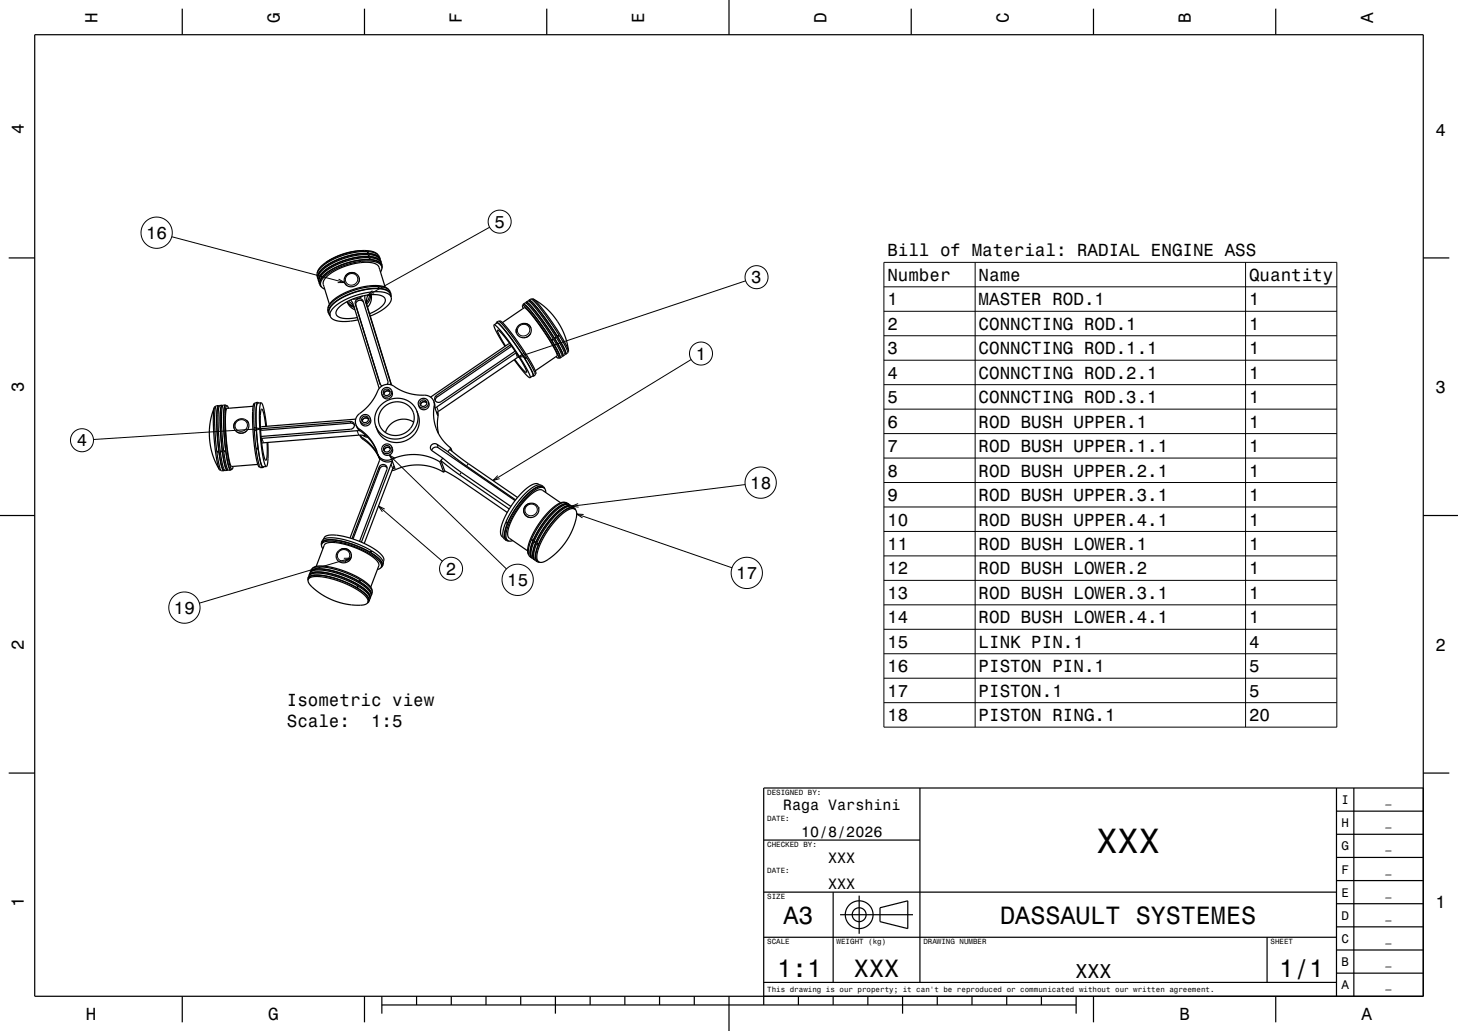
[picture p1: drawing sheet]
<svg xmlns="http://www.w3.org/2000/svg" width="420mm" height="297mm" viewBox="0 0 420 297" stroke-linecap="round" stroke-linejoin="round" font-family="sans-serif">
<g fill="none" stroke="#000" stroke-width=".35">
<path d="M10 10h400v277h-400zM52.5 2.5v7.5M105 2.5v7.5M157.5 2.5v7.5M210 0v10M262.5 2.5v7.5M315 2.5v7.5M367.5 2.5v7.5M2.5 74.3h7.5M93.9 75.6l-1.9 1.6-.6 1.4M99.8 79.2l1.3-.6h.8l.8 .3 .5 .5 .3 .8v.7l-.3 .7-.7 .6-.8 .4h-.9l-.8-.3-.6-.6-.2-.9 .1-.8zM102.3 78.7l-.8-.2-.8 .1-.6 .3-.6 .7"/>
<path d="M103.4 79.9h.1M105 72.2l-2.6 .2-2.9 .6-3 1.2-2.6 1.4M105 72.2l2.4 .3 1.4 .8M105 72.2l-3 .2-3 .7-2.6 1.1-2.5 1.4M105.8 72.6h.1M106 72.5l1.4 .2 1.2 .4 .6 .6 .3 .9M106 72.5l.1 .5M106 72.5l-.2 .1M106 73l-.2-.6-3.5 .3-3.3 .8-3.2 1.3-2.2 1.3-1.5 1.4-.8 1.3 .2 1.3M106 73h-2.1l-2.8 .5-2.7 .8-2.6 1.1-2 1.2-1.5 1.3-.7 1.2-.1 1M106 73l-.2 .1M106.1 73.4h.1"/>
<path d="M106.1 73l2.3 .5 .8 .5 .3 .6M106.1 73l-.1 .1M106.2 73.3l2.5 .7 .7 .5 .4 1M106.2 73.3l.2 .6M106.2 73.3l-.1 .1M106.2 73.9l-.1-.6h-.2l-3.8 .4-3.1 .8-3.1 1.3-2.2 1.3-1.5 1.4-.6 1.3 .2 1.2M106.2 73.9h-2.3l-2.3 .4-2.9 .9-2.4 1-2.1 1.2-1.5 1.3-.8 1.2-.1 1.1M106.2 73.9l-.1 .1M106.4 74.3h.1M106.4 73.9l2.3 .5 .7 .5 .4 .6M106.4 73.9l-.1 .1M106.5 74.2l1.5 .2 1.1 .5 .6 .6 .3 .9"/>
<path d="M106.5 74.2l.2 .6M106.5 74.2l-.1 .1M106.5 74.7l-.2-.5-3.7 .3-2.8 .7-3.4 1.4-2.3 1.3-1.6 1.5-.6 1.3 .2 1.2M106.5 74.7l-2.1 .1-2.8 .5-2.8 .8-2.5 1.1-2 1.2-1.4 1.3-.8 1.2v1M106.5 74.7l-.1 .1M106.7 74.8l2.2 .5 .8 .5 .3 .6M106.7 74.8h-.2M109 74.2l-1.2-.8-2.4-.3-2.9 .2-3.1 .7-2.8 1.1-2.5 1.4-1.7 1.5-.7 1.5M109.3 75l-1.3-.8-2.1-.3-2.9 .2-3.1 .8-3 1.1-2.7 1.5-1.6 1.5-.7 1.4M109.5 74.6v.2M109.8 75.5v.2M110 76.8l-.4-.8-.5-.5-2.2-.6-3.2 .1-3.8 .8-3.1 1.3-2.9 1.8-1.5 1.7-.2 .8 .2 .8"/>
<path d="M110 76.8l-.4-.6-.7-.5-2.3-.5-3.2 .2-3.1 .7-3.4 1.3-2.6 1.6-1.6 1.6-.3 .8v.8M110 76.8v.7l-.4 .9M110 76.4v.9M410 74.3h7.5M91.5 80.1l.1 .2M91.8 81l.1 .2M92.1 81.9l.5 .8M92.4 82.2l.4 .7 .8 .4M94.6 90.2l.4 .7M95.1 91l.9 1 1.9 .6h2.4l2.8-.5M100 86.9l.8 .8 1.1 .5M100.6 86.9l1.4 1.6"/>
<path d="M101 86.4l.8 1.5 7.4 24M102 88.5l-1.1-.5-.9-1.1 .9 1.4 1.3 .9M104.5 85.3l-1.4 .7-1.5 .2M104.7 87a1.21 1.21 0 0 0-1.5-.4 1.21 1.21 0 0 0-.7 1.4M105.1 85.1l.1 1.6 7.5 24.2M105.9 85.2l-.3 1.4 .1 1.4 7.1 22.9M106.4 84.9l-.2 1.2-.6 1M106.5 90.4l2.2-1.2 1.6-1.2a1.61 1.61 0 0 0 .6-1.9 1.61 1.61 0 0 0-1.7-1.1l-2.7-.1-3.6 .8-3.3 1.4-2.1 1.6a1.6 1.6 0 0 0-.6 1.9 1.6 1.6 0 0 0 1.7 1l1.8 .2 2.5-.3M106.8 84.9l-.3 1.5-.9 1.2M106.9 84.9l-.1 2-.9 1.6M108.9 82.6h.1M109.1 82.5l1.4 .3 1.2 .4 .6 .6 .3 .9"/>
<path d="M109.1 82.5l.1 .6M109.1 82.5l-.2 .1M109.1 83.1l-.2-.6-3.7 .3-3.3 .9-3 1.2-2.2 1.3-1.5 1.4-.8 1.4 .2 1.2M109.1 83.1h-2.1l-2.8 .5-2.6 .8-2.5 1-1.9 1.1-1.7 1.4-.8 1.2-.1 1.1M109.1 83.1h-.1M109.2 83.1l2.3 .5 .8 .5 .3 .6M109.2 83.1l-.1 .1M111 82.7l-1.8-5.8-.7-.7-1.5-.5-1.9-.1-2.4 .2-2.4 .6-2.6 1-2 1-1.6 1.3-.8 1.1-.2 1.1 1.8 5.8M111.9 83.4l-1.4-.8-2-.3-2.7 .1-3.3 .8-3 1.1-2.5 1.4-1.8 1.5-.7 1.5M112.6 84.7v.7M112.7 85.6l-.4-1.1-.4-.5-.9-.5-1.2-.3h-3.3l-4 .9-3.6 1.5-2.8 1.9-.9 .9-.4 .9 .3 1.7M112.7 85.6l-.4-.6-.6-.4-2.3-.6-3.2 .2-3.1 .7-3.5 1.3-2.5 1.6-1.7 1.7-.3 .8v.7"/>
<path d="M112.7 85.6l-.2 1.3-1.2 1.5-1.9 1.3-2.7 1.4M142.3 93.6l.9-.6 .9 .6 2.4 2.9 2.8 3.9 2.6 4.1 1.5 2.9 .2 .8-.9 .6M142.3 93.6l.8 .5 1.4 1.5 3.7 5 3.5 5.6 .9 1.9 .1 .7M142.3 93.6l.1 .6 .5 1.3 2.6 4.3M143 92.9l.6-.4 .3 .2 2.6 2.8 5.1 7.4-.5 .3M143 92.9l1.1 .7 2 2.4 5 7.2M143 92.9v.2M143.8 92.6h.5l1.3 1.3 4.5 6 3.7 6 .6 1.4-.2 .5M144.7 92.9l6.4-4.3 1.7 1.7 3.5 4.7 3.1 4.9 1.1 2.5-6.3 4.4M145.6 99.7l-2.2-4a.29 .29 0 0 1-.2-.4 .29 .29 0 0 1 .3-.2l1.5 1.5 2.5 3.3 2.6 4 1.5 2.8a.33 .33 0 0 1 .2 .3 .33 .33 0 0 1-.3 .3l-1.2-1.2-2-2.6M146.8 98.9l-22.8 15.5M147.1 99.3l-21.4 14.6a1.12 1.12 0 0 0-.3 1.6 1.12 1.12 0 0 0 1.7 .2l21.3-14.5"/>
<path d="M147.4 99.7l-21.5 14.7-.4 .5-.1 .5M150.6 88l.5-.2 1.1 1 4.7 6.2 4 6.6 .4 1.2-.4 .4M150.6 88l.1 .9M150.6 88l.6 .4 1.5 1.5 3.7 5.1 3.6 5.7 .9 1.8v.7M150.8 87.6l.7-.3 1.6 1.6 3.3 4.2 3 4.5M150.8 87.6l1 .7 1.9 2.2 5.2 7.5M150.8 87.6l-.1 .3M151.3 93.2l.9 .3 .7 .9M151.6 87l-.1 .3 .3-.1 .4 .3 1.8 1.9 4.3 5.9 3.2 5.4 .6 1.4-.2 .4M151.6 87l.7-.3 1.5 1.5 2.8 3.6 3.6 5.3M151.6 87l1 .7 1.9 2.3 5.2 7.4M152.4 86.5v.3l.2-.2 .4 .2 1.5 1.6 3.9 5.2 3.3 5.3 1.2 2.4v.4l-.2 .3h.3"/>
<path d="M152.4 86.5l.5-.4 .5 .2 2.6 2.9 5 7.3-.5 .3M152.4 86.5l1 .6 1.9 2.3 5.2 7.4M152.9 94.4l.1 1-.3 .9-.6 .7-1 .3-1.1-.2-.8-.5-.5-1 .1-.8M152.9 94.4l-.4-.6-.7-.5-.7-.1-.9 .1-.7 .4-.6 .7-.2 .8 .1 .8M153.6 86.1l-.4 .1M153.6 86.1l2 2.1 3.7 4.9 3.1 4.9 1.4 3.1M153.6 86.1l3.7 2.6 3.1 3.6 2.2 4.1 .7 2.2 .5 2.5M158.8 97.9l.1 .1M158.9 98.1h.1M159 98.1l2 3.5 .4 1.5M159.3 97.7l.2 .1M159.3 97.6l.1 .1"/>
<path d="M159.4 97.6l-.5 .4M159.5 97.8l2.3 4.4 .1 .5-.5 .4M159.5 97.8l-.5 .3M159.6 97.3l.1 .1M159.7 97.5l.1 .1M159.8 97.6l2 3.5 .4 1.5M160.1 97.1l.2 .1M160.2 97.1v.1M160.2 97.1l-.5 .3M160.3 97.2l2.3 4.4 .1 .6-.5 .4M160.3 97.2l-.5 .4M160.5 96.8h.1"/>
<path d="M160.5 96.9l.1 .1M160.6 97l2 3.5 .4 1.5M161 96.6l.1 .1M161.1 96.7l2.3 4.3 .1 .6-.5 .4M161.1 96.7l-.5 .3M61.8 117.3l-.3 3.1 .2 5.7 .7 6 .8 3.2M61.8 117.3l-.8 2.3-.5 2.3-.1 4.5 .8 4.4 .9 2.4 1.1 2.1M62.2 117.1l-.4 .2M62.9 116.8l.2 .2-.2 .1-.2 .5-.3 2.5 .3 6.9 1 6.7 .5 1.4 .4 .3M62.9 116.8l-.3 1-.2 3.1 .6 9.1M62.9 116.8l-.6 .1-.2 .4-.3 3.8 .7 9 .5-.1M63.9 116.8l-.3 .9-.2 3.3 .6 8.9"/>
<path d="M63.9 116.8l.2 .1M63.9 116.8h-.6l-.2 .3-.3 2.4 .1 5.3 .5 5.2M64.1 116.9l-.4 .4-.2 1.7 .2 7.1 .9 7 .5 1.9 .5 .3M64.9 116.7l-.4 1.2-.1 3 .6 9M64.9 116.7l.3 .2M64.9 116.7h-.6l-.2 .3-.3 2.6 .1 5.1 .5 5.2M65.3 116.8l-.5 .3-.3 1.4 .2 7.6 .9 7.3 .6 1.6 .6 .2M65.3 116.8l-.3 .7-.2 2 .3 6.5 .8 6.7 .4 1.8 .5 .7M65.3 116.8l.5 .8M72.9 117l-7.6 .7-.4 3.2 .3 5.6 .7 5.3 .8 2.6 7.6-.6M73.4 116.2h-.2l-.2 .4-.2 1.9 .2 7.4 1 6.8 .4 1.5 .5 .3M74.2 115.9l-.4 1.1-.1 3.4 .6 8.7"/>
<path d="M74.2 115.9l.3 .2M74.2 115.9l-.6 .1-.2 .5-.3 3.7 .6 9 .6-.1M75.2 116l-1 .2-.3 1-.2 3.4 .3 5 .5 4.7 .7 3.2 .5 1 1-.1M75.2 116l-.3 .7-.2 2.1 .2 6.3 .9 6.5 .5 2.1 .4 .7M75.2 116l.4 .5 .4 1.4 .8 4.9M109.4 110.5l.7 .7M109.5 110.7l-7.2-23.2a1.2 1.2 0 0 1 .9-1.4 1.2 1.2 0 0 1 1.4 .7l7.1 23-.1 .9M110.6 117.3a5 5 0 0 1 6-1.1 5 5 0 0 1 2.5 5.5 5.2 5.2 0 0 1-5.1 3.8 5.2 5.2 0 0 1-4.9-4.1 4.9 4.9 0 0 1 1.5-4.1zM112.4 112.9a1.03 1.03 0 0 0-1.2-.3 1.03 1.03 0 0 0-.6 1M112.8 112.5a1.5 1.5 0 0 0-1.9-.8 1.5 1.5 0 0 0-.9 1.8M112.8 112.5a1.5 1.5 0 0 1-.9 1.8 1.5 1.5 0 0 1-1.9-.8M112.8 112.5a1.55 1.55 0 0 1-.7 2.3 1.55 1.55 0 0 1-2.1-1.3"/>
<path d="M120.1 118.4l.4 1a6.3 6.3 0 0 1-3.9 7.7 6.3 6.3 0 0 1-8-3.3l-.3-1M120.1 118.4a6.3 6.3 0 0 1-3.9 7.7 6.3 6.3 0 0 1-7.9-3.3M120.1 118.4a6.3 6.3 0 0 0-8-3.3 6.3 6.3 0 0 0-3.8 7.7M122.9 116.1a1.03 1.03 0 0 0-1.1-.3 1.03 1.03 0 0 0-.7 .9M123.4 115.6a1.5 1.5 0 0 0-1.9-.8 1.5 1.5 0 0 0-1 1.9M123.4 115.6a1.5 1.5 0 0 1-1 1.8 1.5 1.5 0 0 1-1.9-.7M123.4 115.6a1.55 1.55 0 0 1-.8 2.3 1.55 1.55 0 0 1-2.1-1.2M125 115.6a3.3 3.3 0 0 0-3.9-1.8l-3.1-.4-2.9-1.2a5.6 5.6 0 0 0-4-1.4 4.3 4.3 0 0 0-2.9 3.2l-1.4 2-1.6 1.8a5.8 5.8 0 0 0-2.8 3.3l.1 1.3M125 115.6l.1 .9-.2 3.5 .7 3.4 1.8 3.3 2.5 2.4M125 115.6l.3 .9v.9l.7 2v-.7M126.1 118.7l.1 .8-.2 3.2 .3 2.2M148.1 103.6l3.1 4 1.5 1.2"/>
<path d="M148.7 101.6l-23.4 16M149.4 102.8l-23.6 16.1M151.1 103.2h.1M151.2 103.3v.1M151.2 103.4l2 3.5 .4 1.5M151.7 103h.1M151.7 103l2.3 4.3 .2 .7-.6 .4M151.7 103l-.5 .4M153.4 108.3l.2 .1M160.2 102.7l.7 .5M161.1 103.1h.3M161.9 102.5l.3 .1"/>
<path d="M163.8 101.1l-.3 .3M62.5 130.3l.9 4.7 .4 .6h.7M62.5 130.2v.1M63.1 129.9l-.1 .1M63.1 130.2l.7 3.9 .7 1.5M63.1 130.2l-.6 .1M63.1 130.1v.1M63.2 135.3l.4 .1M63.5 130.2l.9 4.7 .4 .6h.6M63.5 130v.1M63.5 130v.2M64 129.9l-.6 .1"/>
<path d="M64.1 129.9h-.1M64.1 130.1l.7 4.2 .6 1.2M64.1 130.1l-.6 .1M64.1 130v.1M64.5 130.1l.9 4.7 .4 .6h.6M64.5 129.9v.1M64.5 129.9v.2M64.6 135.4l-.1 .2M65 129.9h-.6M65 129.8v.1M65.1 130l.7 4.1 .6 1.3M65.1 130l-.6 .1"/>
<path d="M65.1 130h.1M65.6 135.3l-.2 .2M66.6 135.2l-.2 .2M67.2 134.4l-.4 .8M67.8 121.5l-.4 .9 .1 1M71 121.1l.6 .8M71.6 121.9l.1 .8-.2 .8-.5 .7-.8 .5-.8 .1-.8-.2-.7-.5-.4-.7M71.6 121.9l-.4-.6-.7-.5-.8-.2-.9 .2-.7 .4-.5 .7-.2 .8 .1 .8M73.8 129.3l.9 4.8 .4 .6h.6M73.8 129.2v.1M74.4 129l-.1 .1M74.4 129.3l.6 3.9 .7 1.5"/>
<path d="M74.4 129.3h-.6M74.4 129.2v.1M75 123.5l25.9-2.1a1.12 1.12 0 0 1 1.2 1.1 1.12 1.12 0 0 1-1.2 1.2l-25.7 2M75.9 134.5l-.2 .2M76.6 122.8l-.8-4.4a.39 .39 0 0 0-.4-.6 .39 .39 0 0 0-.3 .7l-.1 2.7 .2 4.3 .5 4.2 .5 2.4a.33 .33 0 0 0 .1 .4 .33 .33 0 0 0 .4 0l.3-1.6-.1-3.4M77.2 127.5v5l-.2 1.4-.3 .5M102.1 122.4l-.4-.3-.7-.2-25.9 2.1M102.5 120.7l-27.5 2.2M102.5 122.4l.7 .9 2.1 1.7 1.4 1.5 1.2 2 .9 2.3M102.5 122.4a7.8 7.8 0 0 0 3.1 3.2l1.8 2.2 1.2 2.2M103.6 125.3l.7 1 1.9 1.5 1.3 1.4 1.9 3.1-.8-1.7-1.1-1.7-3.8-3.6M103.6 124.1l-28.3 2.2"/>
<path d="M104.6 125.4l1.4 .6M105.3 125.6l-2-.2-27.9 2.2M106.1 120.7a1.03 1.03 0 0 0-1.1-.3 1.03 1.03 0 0 0-.6 1M106.6 120.3a1.51 1.51 0 0 0-1.9-.8 1.51 1.51 0 0 0-1 1.8M106.6 120.3a1.51 1.51 0 0 1-1 1.8 1.51 1.51 0 0 1-1.9-.8M106.6 120.3a1.55 1.55 0 0 1-.8 2.3 1.55 1.55 0 0 1-2.1-1.3M108.8 130.8a3.2 3.2 0 0 0 4.9 1.1l3.4-.8 3.5-.1 3.1 .6 3 1.4M108.8 130.8a2.94 2.94 0 0 0 4.2 2l.7 2-.6 .2M109.5 132.1l-8.7 22.9M111.5 134.8a1.24 1.24 0 0 0-2.1 .3l-7.7 20.2M112.4 129.2a1.03 1.03 0 0 0-1.1-.3 1.03 1.03 0 0 0-.7 1M112.9 128.8a1.5 1.5 0 0 1-1 1.8 1.5 1.5 0 0 1-1.9-.8"/>
<path d="M112.9 128.8a1.5 1.5 0 0 0-1.9-.8 1.5 1.5 0 0 0-1 1.8M112.9 128.8a1.55 1.55 0 0 1-.8 2.3 1.55 1.55 0 0 1-2.1-1.3M112.9 135.6l4.1-1.3 3.7-.4 3.8 .7 3.3 1.4M113 132.9l-8.9 23.3M113.5 134.2l-8.6 22.4M119.2 121.6a5.4 5.4 0 0 0-8.2 3M124.4 129.8a1.25 1.25 0 0 1 1.9-.8l22.1 15.2M126.7 133l1.1 3M127.6 132l4.6 3.6 15 10.3M127.6 132l-.9 1M128.1 135.7l-1.1-3 4.7 3.6 15 10.3M128.1 135.7l4.4 2.5 13.6 9.4"/>
<path d="M128.1 135.7l-.3 .3M129 130.1l-3.1-2.1a1.17 1.17 0 0 0-1.6 .2 1.17 1.17 0 0 0 .1 1.6l3.2 2.2M129 130.1l4.7 3.7 14.8 10.2M129.6 129.5l4.9 3.7 14.6 10.1M129.6 129.5l-.6 .6M129.9 129.1l-.3 .4M129.9 129.1l.3 .9M155.4 139.7l-.6-.4h-.7l-1.9 1-2.3 2.1-2.4 3-1.9 3.2-1.1 2.9-.3 2.1 .2 .8 .6 .4M0 148.5h10M92.6 156.3l.5-.9 .9-.4 1.8-.1 2.2 .3 2.9 .8 3.3 1.2 2.7 1.4-.2 .5M92.6 156.3l.6-.5 1.1-.3 3.7 .3 4.6 1.4 4.1 1.9M92.6 156.3v.7"/>
<path d="M92.7 156.8l.3-.5 .7-.3 2.3-.1 3.1 .6 3.3 1.1 2.9 1.3 2.7 1.6 1.6 1.6 .3 1.2M92.7 156.8v.6l.3 .7M92.7 156.8l.3-.7 .5-.3 2-.3 3.1 .5 3.7 1.1 3.8 1.7 2.5 1.7 1.3 1.6 .1 .6-.1 .6M93.2 155.3l.3-.6 .5-.3 2-.3 3.2 .5 3.7 1.1 3.7 1.7 2.5 1.7 1.3 1.5 .2 .6-.2 .7M98.3 158.2l.9-.2 .8 .2 .6 .4 .5 .8M101.1 159.4l.1 .8-.2 .7-.5 .7-.7 .4h-1.7l-.7-.4-.4-.7M101.1 159.4l-.4-.7-.7-.5-.8-.1-.9 .1-.8 .5-.4 .6-.3 .8 .2 .8M101.4 155.2l7.8-20.6a1.17 1.17 0 0 1 1.4-.8 1.17 1.17 0 0 1 .8 1.5l-7.8 20.7M106.7 159.1h-.1M106.9 159.2l2.6 2.1 .6 .9 .1 .8M106.9 159.2h-.2M106.9 158.7h.1"/>
<path d="M107.1 158.7l1.8 1.3 1.1 1.2 .4 .9-.2 .9M107.1 158.7l-.2 .5M107.1 158.7h-.2M145.7 150.5l-.7 2-.2 1.4 .3 1.1 .7 .7M145.7 150.5l.5 .3M145.8 150.4h.1M145.8 155.7l.8 .1M145.9 150.4l-.2 .1M146.2 150.8l-.9 3.1 .1 1 .4 .8M146.3 155.7l.6 .2 .8-.2M146.3 150.7l-.1 .1M146.3 150.6h-.1"/>
<path d="M151 147.8h.1M151.5 145.6l1.3-.6h.8l.8 .3 .5 .6 .3 .7-.4 1.4-.6 .6-.8 .4-.9 .1-.8-.4-.6-.6-.2-.8 .1-.9zM152.3 159.8l.9 .9M152.6 145l-.9 .4-.6 .7-.2 .9 .1 .8M153 155.5l-.7 2.5v1.8M153 155.5l.5 .3M153.1 155.5h-.1M153.5 155.8l-.9 3.3 .2 1.1 .4 .5M153.6 155.8h-.1M153.7 155.6l-.1 .1M153.8 156.1l-.7 2-.1 1.4 .2 1.1 .8 .7M153.8 156.1l.5 .3"/>
<path d="M153.9 155.9v.1M154 156l-.2 .1M154.3 156.4l-.9 3.2 .2 1.1 .4 .6M154.4 156.3l-.1 .1M154.5 156.2h-.1M154.6 156.6l-.8 2.6 .1 1.7M154.6 156.6l.5 .3M154.7 156.5h.1M154.8 156.5l-.2 .1M155.1 156.9l-.9 3.1 .1 1.1 .4 .7M155.2 156.9h-.1M155.2 156.7l-.1 .1"/>
<path d="M156.5 140.2l.4 .6M156.5 140.2l-.8-.2-1.2 .4-2.9 2.3-3 3.7-2.4 4.2M156.5 140.2l-.9-.5-1.2 .2-1.5 .9-1.8 1.6-2.1 2.5-2 2.9-1.2 2.5 .4 .3M156.7 140.6l.4 .5 .1 .8M156.7 140.6l-1.3-.1-2 1.1-2.1 2-2.3 2.9-1.7 3-1.2 2.7-.4 2.3 .2 .7 .4 .5M156.7 140.6l-.7-.4h-.7l-2 1.1-2.3 2.1-2.4 3.1-1.9 3.3-1.1 2.9-.1 2 .2 .6 .6 .4M161.5 144.8l-5.3-3.6-.8-.1-1.3 .5-1.7 1.3-3.2 3.8-1.4 2.3-1 2.2-.5 1.7v1.5l.4 .6 5.3 3.7M162.7 144.7l-1.5 .3-1.9 1.3-2 2-2.1 2.7-1.8 3-1 2.3-.4 2.1 .3 1.4M163.4 145.3l-1.4 .2-1.8 1.2-2 1.9-2.1 2.7-1.6 2.6-1.2 2.8-.5 2.3 .3 1.3M163.8 145.2l-.8-.1-1.3 .4-2.9 2.4-3 3.8-2.2 4M163.8 145.2l.2 .2M163.8 145.2l-.8-.5-1.1 .2-1.5 .8-1.9 1.7-2.2 2.5-1.8 2.7-1.4 2.8 .5 .3"/>
<path d="M164.2 145.8l-1.4 .2-1.8 1.2-2.2 2.1-1.9 2.6-1.8 2.9-1.1 2.6-.5 2.1 .3 1.4M164.6 145.8l-.9-.2-1.1 .4-2.9 2.3-3 3.7-2.3 4.2M164.6 145.8l.2 .1M164.6 145.8l-.9-.5-1.2 .2-1.4 .8-1.7 1.5-2 2.3-2 2.8-1.5 3 .5 .3M165.4 146.3l.4 .6M165.4 146.3l-.8-.2-1.2 .4-2.9 2.3-3 3.7-2.4 4.3M165.4 146.3l-.9-.5-1.2 .2-1.5 .9-1.8 1.6-2.1 2.5-1.8 2.7-1.4 2.7 .4 .4M165.6 146.7l.4 .5 .1 .8-.4 2.5-1.3 3.1-1.5 2.6-1.9 2.3-2.6 2.3-1.8 1.1-.8 .1-.6-.2M165.6 146.7l-.6-.2-.8 .1-1.9 1.1-2.1 2.1-2.3 2.8-1.7 3-1.2 2.9-.4 2.2 .6 1.1M165.6 146.7l-.7-.4h-.7l-1.9 1-2.4 2.2-2.3 2.9-1.8 3.2-1.2 3-.2 2.1 .2 .7 .6 .4M410 148.5h10M88.7 166.5l.5-.8 1.1-.5 1.8-.1 2.2 .3 3 .8 3 1.2 2.7 1.4-.2 .5"/>
<path d="M88.7 166.5l.6-.6 1.2-.2 3.4 .2 4.6 1.4 4.3 2M88.7 166.5v.7M88.8 166.9l.4-.4 .6-.3 2.1-.1 2.9 .5 3.7 1.1 2.9 1.3 2.7 1.7 1.6 1.6 .3 1.2M88.8 166.9v.7l.3 .6 1.9 1.8 2.4 1.7 2.9 1.4 3 .8 2.9 .4 2.7-.1 .8-.3 .3-.4M88.8 166.9l.3-.6 .7-.4 2.1-.2 3.1 .5 3.7 1.2 3.1 1.4 2.8 1.8 1.4 1.6 .2 .6-.2 .7M89.1 165.6l-.1 .2M89.1 165.6l.3-.4 .7-.3 2.3-.1 3.1 .5 3.5 1.1 3.5 1.6 2.4 1.6 1.5 1.5 .3 .7v.5M89.1 165.6l.3-.7 .4-.4 2.1-.3 3.3 .5 3.8 1.1 3.5 1.6 2.9 1.9 1.4 1.6 .1 .6-.2 .8M89.4 165.5l1.1-.6h2.3l2.9 .5 3.3 1.1 3.1 1.4 2.3 1.4 1.7 1.5 .4 1.2M89.4 164.7l.5-.9 .9-.4 1.8-.1 2.2 .3 3 .8 3.2 1.2 2.7 1.4-.2 .5M89.4 164.7l.6-.5 1.1-.3 3.7 .3 4.6 1.4 4.1 1.9M89.4 164.7v.2"/>
<path d="M89.7 164.6l1.2-.6h2.2l3 .5 3.2 1.1 2.9 1.3 2.6 1.5 1.6 1.5 .5 1.2M90.1 163.7l1.1-.6h2.2l3 .5 3.3 1.1 2.9 1.3 2.5 1.5 1.6 1.6 .5 1.1M91.1 163.2l2.3-6.2 .6-.5 1.2-.2 1.9 .1 2.4 .5 2.8 .9 4.6 2.3 1.4 1.1 .8 1.1v.6l-2.3 6.2M96.9 160.8l.1 .1M102.8 169.3h-.1M103 169.4l2.6 2.1 .7 .9v.8M103 169.4h-.1M103 168.8l.1 .1M103.2 168.9l1.7 1.2 1.2 1.1 .5 1-.3 1M103.2 168.9l-.2 .5M103.2 168.9h-.2M103.5 167.5h-.1"/>
<path d="M103.7 167.6l2.6 2.1 .7 1v.7M103.7 167.6h-.1M103.9 167.1l1.8 1.3 1.2 1.2 .3 .9-.2 .9M103.9 167.1h-.1M103.9 167.1l-.2 .5M106.3 173.2l-.4 .5M106.7 172.3l-.1 .2M107 171.4l-.1 .2M109.9 163.3l-.4 .4-.8 .4M110.2 163l-.5 .5M153.2 160.7l.1 .1M153.9 160.9l.8 .9"/>
<path d="M154 161.3h.1M154.7 161.8l.8 .2M2.5 222.7h7.5M265 227v56M385 233.7h25M385 227v60M390 227v60M410 222.7h7.5M410 227h-190v62.5M220 257h165M220 242h45M240 257v26"/>
<path d="M247.5 258v11M385 253.7h25M385 247h25M385 240.3h25M220 270h165M242 263.5h21M253.5 261.5l8-2v8l-8-2zM365 270v13M385 273.7h25M385 267h25M385 260.3h25M52.5 287v7.5"/>
<path d="M105 287v7.5M110 289.5h200M110 287v5M120 287v2.5M130 287v2.5M140 287v2.5M150 287v2.5M160 287v5M170 287v2.5M180 287v2.5M190 287v2.5M200 287v2.5"/>
<path d="M210 287v10M220 283h165M230 287v2.5M240 287v2.5M250 287v2.5M260 287v5M270 287v2.5M280 287v2.5M290 287v2.5M300 287v2.5M310 287v5M315 287v7.5"/>
<path d="M367.5 287v7.5M385 280.3h25"/>
<circle cx="111.4" cy="113" r=".96"/>
<circle cx="121.9" cy="116.2" r=".96"/>
<circle cx="105.1" cy="120.8" r=".96"/>
<circle cx="111.5" cy="129.3" r=".96"/>
<circle cx="247.5" cy="263.5" r="2"/>
<circle cx="247.5" cy="263.5" r="4"/>
</g>
<g fill="none" stroke="#000" stroke-width=".29">
<path d="M49.5 68.2l49.8 13.2 .7 .9M103.4 79.9v1.3M141 65.5l-35.2 19.6M254.6 75.6h130.5v133.9h-130.5zM280.9 75.6v133.9M358.8 75.6v133.9M97.5 80.4l1.8 1h-2M100.5 86.6l.1 .3M102.3 87.5l.2 .5M105.3 86.8l.4 1.3M105.8 85l.1 .2M107.3 83.7l-1.5 1.4 2-.5"/>
<path d="M147.1 99.4l.2 .4M152.8 96l-.6 .8-1.2 .5M214.8 80.9l-65.6 22M254.6 82.6h130.5M254.6 89.7h130.5M254.6 96.7h130.5M109.4 110.5l.1 .1M125.1 116.9l.2 .5M125.7 113.9l.2 .5M125.8 117.2l.5 1.3M126 119.4l.2 .5M148.6 101.7l.5 1.3"/>
<path d="M150.9 101.8l-1.7 1.1 2-.2M199.1 103.6l-57.1 34.8M254.6 103.8h130.5M254.6 110.8h130.5M254.6 117.9h130.5M71 124.2l-1.4 .6-1.3-.4M73.1 123.1l2 .4-1.9 .6M75.1 123.5l-48.2 3.1M75.1 123.5l.2 .5M75.4 126.3l.5 1.3M100.9 121.4l.1 .5M102.9 124.1l.4 1.3"/>
<path d="M103.6 123.6l.1 .5M104.5 126.1l.2 .5M105.1 125.2l.2 .4M109.2 134.6l.2 .5M112.1 131.1l33.8 32.8M112.7 133.7l.4 1.3M112.8 132.3l.2 .5M113.7 134.8l.2 .5M113.9 132.1l-1.8-1 1 1.7M125.9 128l.4 1M132.9 136.1l-.5 .7M134.9 133.6l-.5 .7"/>
<path d="M143.4 137l-1.4 1.4 1.9-.5M214.7 139.6l-50 6.2M254.6 124.9h130.5M254.6 132h130.5M254.6 139h130.5M101.1 159.5l.1 .2a2.11 2.11 0 0 1-.9 2.1M109 145.8l18.4 15.9M110.8 146.6l-1.8-.8 1.2 1.6M151 147.8a2.03 2.03 0 0 0 1.9 1.3M155.1 146.3h.1M166.1 148.1l44.8 15.5M166.5 145.1l-1.8 .7 2 .3"/>
<path d="M168.1 148.2l-2-.1 1.7 1.1M254.6 146h130.5M254.6 153.1h130.5M99.1 160.8h2l-1.7 1M101.1 160.8l-43.7 13M254.6 160.1h130.5M254.6 167.2h130.5M254.6 174.2h130.5M254.6 181.3h130.5M254.6 188.3h130.5M254.6 195.4h130.5M254.6 202.4h130.5"/>
<circle cx="45.1" cy="67" r="4.5"/>
<circle cx="143.9" cy="63.8" r="3.3"/>
<circle cx="217.9" cy="79.8" r="3.3"/>
<circle cx="101.2" cy="80.5" r="1.73"/>
<circle cx="150.8" cy="95.2" r="1.73"/>
<circle cx="201.9" cy="101.8" r="3.3"/>
<circle cx="23.6" cy="126.8" r="3.3"/>
<circle cx="69.4" cy="122.5" r="1.73"/>
<circle cx="219.1" cy="139" r="4.5"/>
<circle cx="153" cy="147" r="1.73"/>
<circle cx="53.1" cy="175" r="4.5"/>
<circle cx="99" cy="160" r="1.73"/>
<circle cx="129.9" cy="163.8" r="3.3"/>
<circle cx="149.1" cy="167" r="4.5"/>
<circle cx="215.1" cy="165" r="4.5"/>
</g>
<text font-size="10.1" x="315.9" y="245.7">XXX</text>
<g font-size="7.2">
<text x="225.7" y="266.3">A3</text>
<text x="288.1" y="266.1">DASSAULT SYSTEMES</text>
<text x="223.8" y="281.3">1:1</text>
<text x="246" y="281.3">XXX</text>
<text x="368.5" y="281.3">1/1</text>
</g>
<text font-size="5.8" x="309.8" y="281.6">XXX</text>
<g font-size="5">
<text x="28.1" y="6.5" transform="rotate(-90 28.1 6.5)">H</text>
<text x="80.6" y="6.5" transform="rotate(-90 80.6 6.5)">G</text>
<text x="133.1" y="6.5" transform="rotate(-90 133.1 6.5)">F</text>
<text x="185.6" y="6.5" transform="rotate(-90 185.6 6.5)">E</text>
<text x="238.1" y="6.5" transform="rotate(-90 238.1 6.5)">D</text>
<text x="290.6" y="6.5" transform="rotate(-90 290.6 6.5)">C</text>
<text x="343.1" y="6.5" transform="rotate(-90 343.1 6.5)">B</text>
<text x="395.6" y="6.5" transform="rotate(-90 395.6 6.5)">A</text>
<text x="6.8" y="38.7" transform="rotate(-90 6.8 38.7)">4</text>
<text x="413.5" y="39">4</text>
<text x="142.4" y="65.6">5</text>
<text x="42.1" y="68.8">16</text>
<text x="255.6" y="73.9">Bill of Material: RADIAL ENGINE ASS</text>
<text x="216.4" y="81.6">3</text>
<text x="255.6" y="80.9">Number</text>
<text x="281.9" y="80.9">Name</text>
<text x="359.8" y="80.9">Quantity</text>
<text x="255.6" y="88">1</text>
<text x="281.9" y="88">MASTER ROD.1</text>
<text x="359.8" y="88">1</text>
<text x="255.6" y="95">2</text>
<text x="281.9" y="95">CONNCTING ROD.1</text>
<text x="359.8" y="95">1</text>
<text x="200.4" y="103.6">1</text>
<text x="255.6" y="102.1">3</text>
<text x="281.9" y="102.1">CONNCTING ROD.1.1</text>
<text x="359.8" y="102.1">1</text>
<text x="6.8" y="112.9" transform="rotate(-90 6.8 112.9)">3</text>
<text x="255.6" y="109.1">4</text>
<text x="281.9" y="109.1">CONNCTING ROD.2.1</text>
<text x="359.8" y="109.1">1</text>
<text x="413.5" y="113.2">3</text>
<text x="255.6" y="116.2">5</text>
<text x="281.9" y="116.2">CONNCTING ROD.3.1</text>
<text x="359.8" y="116.2">1</text>
<text x="255.6" y="123.2">6</text>
<text x="281.9" y="123.2">ROD BUSH UPPER.1</text>
<text x="359.8" y="123.2">1</text>
<text x="22.1" y="128.6">4</text>
<text x="255.6" y="130.3">7</text>
<text x="281.9" y="130.3">ROD BUSH UPPER.1.1</text>
<text x="359.8" y="130.3">1</text>
<text x="255.6" y="137.3">8</text>
<text x="281.9" y="137.3">ROD BUSH UPPER.2.1</text>
<text x="359.8" y="137.3">1</text>
<text x="216.1" y="140.8">18</text>
<text x="255.6" y="144.4">9</text>
<text x="281.9" y="144.4">ROD BUSH UPPER.3.1</text>
<text x="359.8" y="144.4">1</text>
<text x="255.6" y="151.4">10</text>
<text x="281.9" y="151.4">ROD BUSH UPPER.4.1</text>
<text x="359.8" y="151.4">1</text>
<text x="255.6" y="158.5">11</text>
<text x="281.9" y="158.5">ROD BUSH LOWER.1</text>
<text x="359.8" y="158.5">1</text>
<text x="128.4" y="165.6">2</text>
<text x="212.1" y="166.8">17</text>
<text x="255.6" y="165.5">12</text>
<text x="281.9" y="165.5">ROD BUSH LOWER.2</text>
<text x="359.8" y="165.5">1</text>
<text x="146.1" y="168.8">15</text>
<text x="255.6" y="172.5">13</text>
<text x="281.9" y="172.5">ROD BUSH LOWER.3.1</text>
<text x="359.8" y="172.5">1</text>
<text x="50.1" y="176.8">19</text>
<text x="255.6" y="179.6">14</text>
<text x="281.9" y="179.6">ROD BUSH LOWER.4.1</text>
<text x="359.8" y="179.6">1</text>
<text x="6.8" y="187.1" transform="rotate(-90 6.8 187.1)">2</text>
<text x="255.6" y="186.6">15</text>
<text x="281.9" y="186.6">LINK PIN.1</text>
<text x="359.8" y="186.6">4</text>
<text x="413.5" y="187.4">2</text>
<text x="255.6" y="193.7">16</text>
<text x="281.9" y="193.7">PISTON PIN.1</text>
<text x="359.8" y="193.7">5</text>
<text x="82.6" y="203.4">Isometric view</text>
<text x="255.6" y="200.7">17</text>
<text x="281.9" y="200.7">PISTON.1</text>
<text x="359.8" y="200.7">5</text>
<text x="82.6" y="209.4">Scale:</text>
<text x="106.9" y="209.4">1:5</text>
<text x="255.6" y="207.8">18</text>
<text x="281.9" y="207.8">PISTON RING.1</text>
<text x="359.8" y="207.8">20</text>
<text x="6.8" y="261.3" transform="rotate(-90 6.8 261.3)">1</text>
<text x="413.5" y="261.6">1</text>
<text x="24.7" y="293.8">H</text>
<text x="77.2" y="293.8">G</text>
<text x="339.7" y="293.8">B</text>
<text x="392.2" y="293.8">A</text>
</g>
<g font-size="4.3">
<text x="225.6" y="233.5">Raga Varshini</text>
<text x="230.8" y="241">10/8/2026</text>
<text x="238.6" y="248.5">XXX</text>
<text x="238.6" y="256">XXX</text>
</g>
<g font-size="3.6">
<text x="386.4" y="231.6">I</text>
<text x="386.4" y="238.3">H</text>
<text x="386.4" y="245">G</text>
<text x="386.4" y="251.6">F</text>
<text x="386.4" y="258.3">E</text>
<text x="386.4" y="265">D</text>
<text x="386.4" y="271.6">C</text>
<text x="386.4" y="278.3">B</text>
<text x="386.4" y="285">A</text>
</g>
<g font-size="2.9">
<text x="399.1" y="231.4">_</text>
<text x="399.1" y="238">_</text>
<text x="399.1" y="244.7">_</text>
<text x="399.1" y="251.4">_</text>
<text x="399.1" y="258">_</text>
<text x="399.1" y="264.7">_</text>
<text x="399.1" y="271.4">_</text>
<text x="399.1" y="278">_</text>
<text x="399.1" y="284.7">_</text>
</g>
<g font-size="2.2">
<text x="221" y="229.1">DESIGNED BY:</text>
<text x="221" y="236.6">DATE:</text>
<text x="221" y="244.1">CHECKED BY:</text>
<text x="221" y="251.6">DATE:</text>
<text x="221" y="259.1">SIZE</text>
<text x="221" y="272.1">SCALE</text>
<text x="241" y="272.1">WEIGHT (kg)</text>
<text x="266" y="272.1">DRAWING NUMBER</text>
<text x="366" y="272.1">SHEET</text>
<text x="221" y="285.8">This drawing is our property; it can't be reproduced or communicated without our written agreement.</text>
</g>
</svg>
